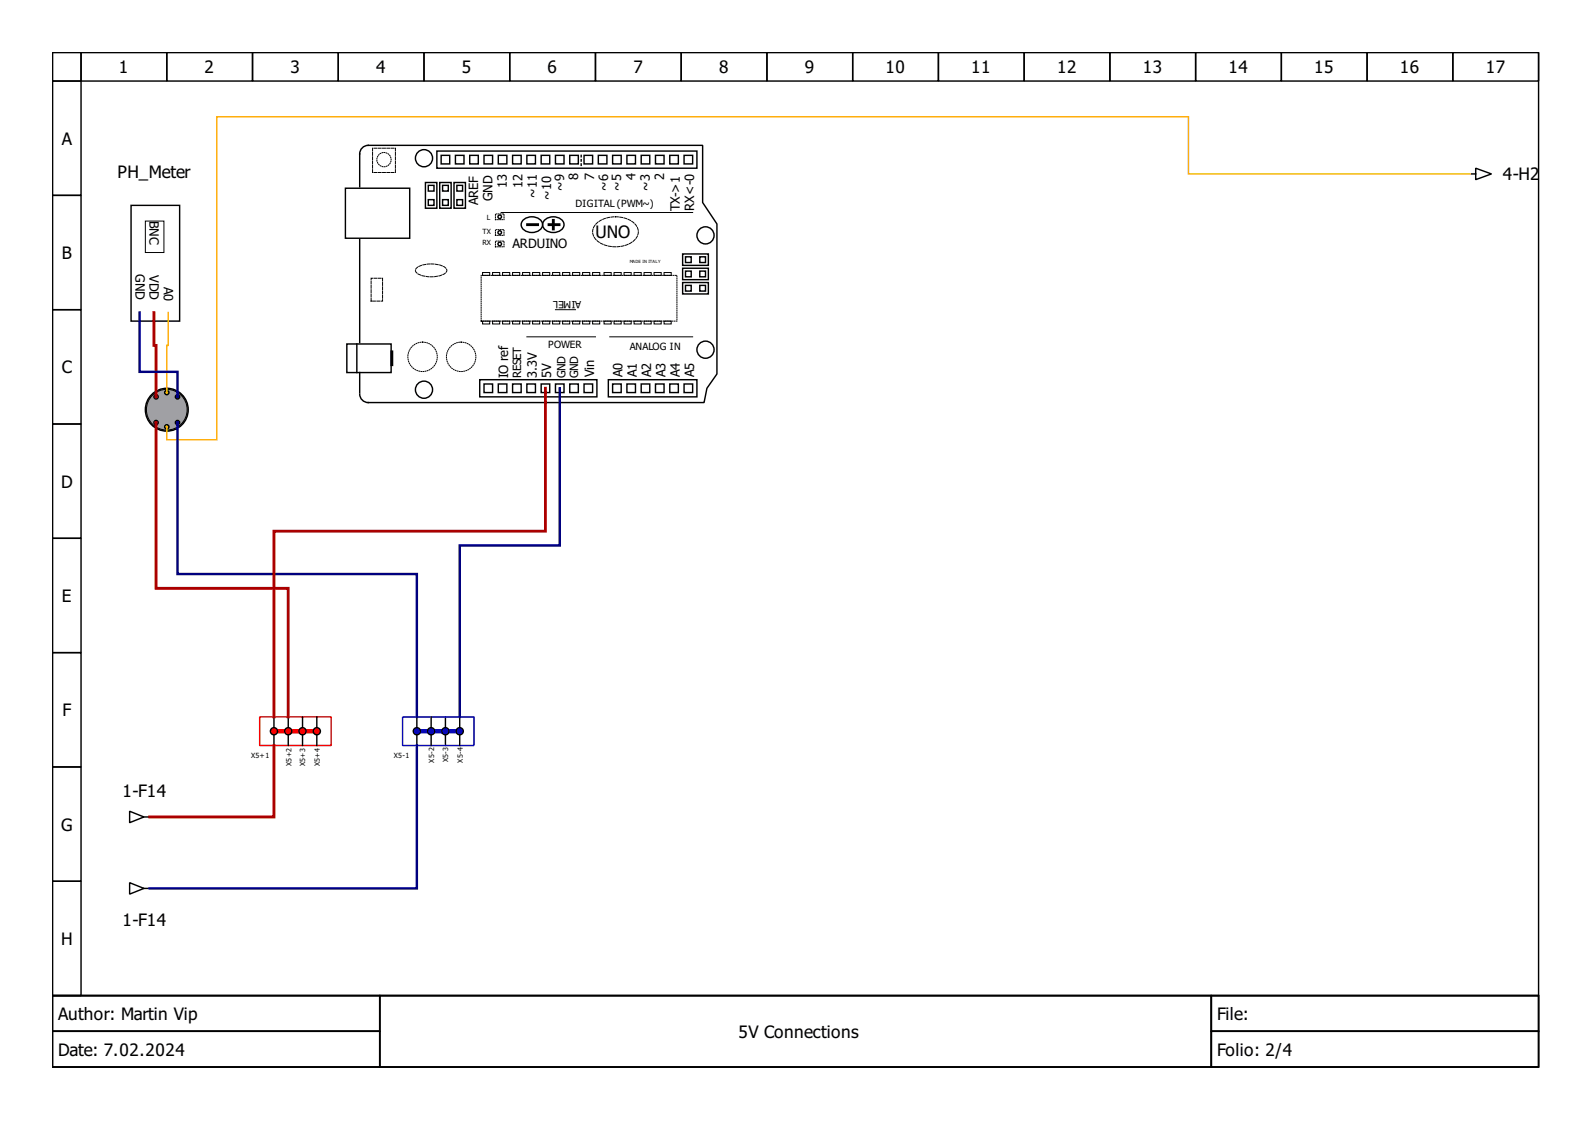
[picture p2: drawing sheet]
<svg xmlns="http://www.w3.org/2000/svg" width="297mm" height="210mm" viewBox="0 0 297 210" stroke-linecap="round" stroke-linejoin="round" font-family="sans-serif">
<g fill="none" stroke="#000" stroke-width=".27">
<path d="M9.8 9.8h277.3v176h-277.3zM9.8 9.8h5.3v5.3h-5.3zM9.8 15.1h5.3v21.4h-5.3zM15.1 9.8h16v5.3h-16zM31.1 9.8h16v5.3h-16zM47.1 9.8h16v5.3h-16zM63.1 9.8h16v5.3h-16zM79.1 9.8h16v5.3h-16zM95.1 9.8h16v5.3h-16zM111.1 9.8h16v5.3h-16zM127.1 9.8h16v5.3h-16zM143.1 9.8h16v5.3h-16z"/>
<path d="M159.1 9.8h16v5.3h-16zM175.1 9.8h16v5.3h-16zM191.1 9.8h16v5.3h-16zM207.1 9.8h16v5.3h-16zM223.1 9.8h16v5.3h-16zM239.1 9.8h16v5.3h-16zM255.1 9.8h16v5.3h-16zM271.1 9.8h16v5.3h-16zM9.8 36.5h5.3v21.3h-5.3zM24.5 38.3h9v21.6h-9zM64.4 35.1h12v9.3h-12zM67.1 34.9v-6.2a1.6 1.6 0 0 1 1.6-1.6h62.4v10.7l2.7 4v28l-1.9 2.6-.5 2.7h-62.7a1.6 1.6 0 0 1-1.6-1.6"/>
<path d="M79.4 34.1h2.1v4.8h-2.1zM79.9 34.6h1.1v1.1h-1.1zM79.9 37.3h1.1v1h-1.1zM81.5 28.2h48.5v3.2h-48.5zM82 34.1h2.2v4.8h-2.2zM82.3 29h1.6v1.6h-1.6zM82.6 34.6h1v1.1h-1zM82.6 37.3h1v1h-1zM84.7 34.1h2.1v4.8h-2.1zM85 29h1.6v1.6h-1.6zM85.2 34.6h1.1v1.1h-1.1zM85.2 37.3h1.1v1h-1.1z"/>
<path d="M87.6 29h1.6v1.6h-1.6zM90.3 29h1.6v1.6h-1.6zM93 29h1.6v1.6h-1.6zM95.6 29h1.6v1.6h-1.6zM98.3 29h1.6v1.6h-1.6zM101 29h1.6v1.6h-1.6zM103.6 29h1.6v1.6h-1.6zM106.3 29h1.6v1.6h-1.6zM109 29h1.6v1.6h-1.6zM111.6 29h1.6v1.6h-1.6zM114.3 29h1.6v1.6h-1.6zM117 29h1.6v1.6h-1.6z"/>
<path d="M119.6 29h1.6v1.6h-1.6zM122.3 29h1.6v1.6h-1.6zM125 29h1.6v1.6h-1.6zM127.6 29h1.6v1.6h-1.6zM274.5 32.5h.8M275.3 31.4l3 1.1-3 1zM9.8 57.8h5.3v21.3h-5.3zM67.1 44.7v19.2M97.5 41.2a2.33 2.33 0 0 1 3.7 .3 1.48 1.48 0 0 1-1.4 1.8 2 2 0 0 1-2.6-1.4zM98.3 41.8h2.1v.3h-2.1zM101.5 41.2a2.33 2.33 0 0 1 3.7 .3 1.48 1.48 0 0 1-1.4 1.8 2 2 0 0 1-2.6-1.4zM102.3 41.8h2.1v.3h-2.1z"/>
<path d="M103.1 41h.3v1.9h-.3zM127.4 47.4h4.8v2.1h-4.8zM127.4 50h4.8v2.2h-4.8zM127.4 52.7h4.8v2.1h-4.8zM127.9 47.9h1.1v1.1h-1.1zM127.9 50.6h1.1v1h-1.1zM127.9 53.2h1.1v1.1h-1.1zM130.6 50.6h1v1h-1zM130.6 53.2h1v1.1h-1zM130.6 47.9h1v1.1h-1zM9.8 79.1h5.3v21.3h-5.3zM64.7 64.2h8.3v5.3h-8.3z"/>
<path d="M66.6 64.2v5.3M67.1 69.5v3.7M73 65.5h.2v2.7h-.2zM89.5 70.8h21.9v3.2h-21.9zM90.3 71.6h1.6v1.6h-1.6zM93 71.6h1.6v1.6h-1.6zM95.6 71.6h1.6v1.6h-1.6zM98.3 71.6h1.6v1.6h-1.6zM101 71.6h1.6v1.6h-1.6zM103.6 71.6h1.6v1.6h-1.6zM106.3 71.6h1.6v1.6h-1.6zM109 71.6h1.6v1.6h-1.6z"/>
<path d="M113.5 70.8h16.5v3.2h-16.5zM114.3 71.6h1.6v1.6h-1.6zM117 71.6h1.6v1.6h-1.6zM119.6 71.6h1.6v1.6h-1.6zM122.3 71.6h1.6v1.6h-1.6zM125 71.6h1.6v1.6h-1.6zM127.6 71.6h1.6v1.6h-1.6zM9.8 100.4h5.3v21.4h-5.3zM9.8 121.8h5.3v21.3h-5.3zM51.1 133.8v1.8M51.1 137.2v1.9M53.8 133.8v1.8"/>
<path d="M53.8 137.2v1.9M56.4 133.8v1.8M56.4 137.2v1.9M59.1 133.8v1.8M59.1 137.2v1.9M77.8 133.8v1.8M77.8 137.2v1.9M80.4 133.8v1.8M80.4 137.2v1.9M83.1 133.8v1.8M83.1 137.2v1.9M85.8 133.8v1.8"/>
<path d="M85.8 137.2v1.9M9.8 143.1h5.3v21.3h-5.3zM24.2 151.4l2.7 1-2.7 1.1zM26.9 152.4h.8M9.8 164.4h5.3v21.4h-5.3zM24.2 164.7l2.7 1.1-2.7 1zM26.9 165.8h.8M9.8 185.8h277.3v13.3h-277.3zM9.8 185.8h61v6.6h-61zM9.8 192.4h61v6.7h-61zM70.8 185.8h155.2v13.3h-155.2zM226 185.8h61.1v6.6h-61.1z"/>
<path d="M226 192.4h61.1v6.7h-61.1z"/>
<circle cx="79.1" cy="29.5" r="1.6"/>
<circle cx="93.2" cy="40.5" r=".33"/>
<circle cx="93.2" cy="43.4" r=".33"/>
<circle cx="93.2" cy="45.5" r=".33"/>
<circle cx="131.6" cy="43.9" r="1.6"/>
<circle cx="79.1" cy="72.7" r="1.6"/>
<circle cx="131.6" cy="65.2" r="1.6"/>
<circle cx="51.1" cy="136.4" r=".67"/>
<circle cx="53.8" cy="136.4" r=".67"/>
<circle cx="56.4" cy="136.4" r=".67"/>
<circle cx="59.1" cy="136.4" r=".67"/>
<circle cx="77.8" cy="136.4" r=".67"/>
<circle cx="80.4" cy="136.4" r=".67"/>
<circle cx="83.1" cy="136.4" r=".67"/>
<circle cx="85.8" cy="136.4" r=".67"/>
</g>
<g fill="#00f" stroke="#00f" stroke-width=".27">
<path d="M77.8 136.2h5.3v.5h-5.3z" fill-rule="evenodd"/>
<path d="M80.4 136.2h5.4v.5h-5.4z" fill-rule="evenodd"/>
<circle cx="83.1" cy="136.4" r=".53"/>
<circle cx="77.8" cy="136.4" r=".53"/>
<circle cx="85.8" cy="136.4" r=".53"/>
<circle cx="80.4" cy="136.4" r=".53"/>
</g>
<g fill="#f00" stroke="#f00" stroke-width=".27">
<path d="M53.8 136.2h5.3v.5h-5.3z" fill-rule="evenodd"/>
<path d="M51.1 136.2h5.3v.5h-5.3z" fill-rule="evenodd"/>
<circle cx="59.1" cy="136.4" r=".53"/>
<circle cx="53.8" cy="136.4" r=".53"/>
<circle cx="56.4" cy="136.4" r=".53"/>
<circle cx="51.1" cy="136.4" r=".53"/>
</g>
<path d="M48.4 133.8h13.4v5.3h-13.4z" fill="none" stroke="#f00" stroke-width=".27"/>
<path d="M75.1 133.8h13.3v5.3h-13.3z" fill="none" stroke="#00f" stroke-width=".27"/>
<g fill="none" stroke="#000" stroke-width=".19">
<path d="M93.5 39.7h35.7M27.1 41.3h3.5v5.8h-3.5zM90 59.9h1.4v.5h-1.4zM90 50.8h1.4v.6h-1.4zM91.9 59.9h1.3v.5h-1.3zM91.9 50.8h1.3v.6h-1.3zM93.8 59.9h1.3v.5h-1.3zM93.8 50.8h1.3v.6h-1.3zM95.6 50.8h1.4v.6h-1.4zM95.6 59.9h1.4v.5h-1.4zM97.5 50.8h1.3v.6h-1.3zM97.5 59.9h1.3v.5h-1.3z"/>
<path d="M99.4 59.9h1.3v.5h-1.3zM99.4 50.8h1.3v.6h-1.3zM101.2 59.9h1.4v.5h-1.4zM101.2 50.8h1.4v.6h-1.4zM103.1 50.8h1.3v.6h-1.3zM103.1 59.9h1.3v.5h-1.3zM103.6 57.8h3.8M105 59.9h1.3v.5h-1.3zM105 50.8h1.3v.6h-1.3zM106.8 50.8h1.4v.6h-1.4zM106.8 59.9h1.4v.5h-1.4zM108.7 59.9h1.3v.5h-1.3z"/>
<path d="M108.7 50.8h1.3v.6h-1.3zM110.6 59.9h1.3v.5h-1.3zM110.6 50.8h1.3v.6h-1.3zM112.7 59.9h1.3v.5h-1.3zM112.7 50.8h1.3v.6h-1.3zM114.6 59.9h1.3v.5h-1.3zM114.6 50.8h1.3v.6h-1.3zM116.4 59.9h1.4v.5h-1.4zM116.4 50.8h1.4v.6h-1.4zM118.3 50.8h1.3v.6h-1.3zM118.3 59.9h1.3v.5h-1.3zM120.2 59.9h1.3v.5h-1.3z"/>
<path d="M120.2 50.8h1.3v.6h-1.3zM122 59.9h1.4v.5h-1.4zM122 50.8h1.4v.6h-1.4zM123.9 59.9h1.3v.5h-1.3zM123.9 50.8h1.3v.6h-1.3zM98.3 62.8h12.8M113.8 62.8h15.4"/>
</g>
<g fill="none" stroke="#000" stroke-width=".19" stroke-dasharray=".1 .3">
<path d="M92.4 39.9h1.6v1.1h-1.6zM89.8 51.4h36.5v8.5h-36.5zM92.4 42.9h1.6v1h-1.6zM92.4 45h1.6v1h-1.6z"/>
<circle cx="71.6" cy="29.8" r="1.33"/>
<circle cx="78.8" cy="66.6" r="2.75"/>
<circle cx="86" cy="66.6" r="2.75"/>
</g>
<path d="M108.4 30.9v-2.2" fill="none" stroke="#000" stroke-width=".27" stroke-dasharray=".3 .5"/>
<path d="M69.5 27.7h4.3v4.5h-4.3zM69.2 51.9h2.2v4.3h-2.2zM77.6 50.1a5 5 0 0 1 5.7 0l.1 .3a1.58 1.58 0 0 1-1.5 1.1 5.1 5.1 0 0 1-4.3-.7l-.1-.4zM111.3 41.7a5.7 5.7 0 0 1 7.1 0 2.13 2.13 0 0 1-.5 3.5 5.5 5.5 0 0 1-7-.9 2 2 0 0 1 .4-2.6z" fill="none" stroke="#000" stroke-width=".19" stroke-dasharray=".5 .3"/>
<circle cx="31.1" cy="76.4" r="4" fill="#a0a0a4" stroke="#000" stroke-width=".27"/>
<circle cx="31.1" cy="76.4" r="3.8" fill="none" stroke="#000" stroke-width=".19"/>
<circle cx="29.1" cy="74" r=".4" fill="#f00" stroke="#000" stroke-width=".27"/>
<circle cx="31.1" cy="73.2" r=".4" fill="#ff0" stroke="#000" stroke-width=".27"/>
<circle cx="33.1" cy="74" r=".4" fill="#00f" stroke="#000" stroke-width=".27"/>
<circle cx="29.1" cy="78.8" r=".4" fill="#f00" stroke="#000" stroke-width=".27"/>
<circle cx="31.1" cy="79.6" r=".4" fill="#ff0" stroke="#000" stroke-width=".27"/>
<circle cx="33.1" cy="78.8" r=".4" fill="#00f" stroke="#000" stroke-width=".27"/>
<path d="M26.1 58.3v11.1h7v4.6M33.1 78.8v28.3h44.7v26.7M104.4 72.4v29.4h-18.6v32M77.8 139.1v26.7h-49.9" fill="none" stroke="#00007f" stroke-width=".45"/>
<path d="M274.3 32.5h-52.6v-10.7h-181.2v60.2h-9.4v-2.4M31.4 58.3v6.1h-.3v8.8" fill="none" stroke="#fa0" stroke-width=".27"/>
<path d="M28.7 58.3v6.1h.4v9.6M29.1 78.8v31h24.7v24M101.8 72.4v26.7h-50.7v34.7M51.1 139.1v13.3h-23.2" fill="none" stroke="#a00" stroke-width=".53"/>
<g font-size="3.2">
<text x="22.2" y="13.7">1</text>
<text x="38.2" y="13.7">2</text>
<text x="54.2" y="13.7">3</text>
<text x="70.2" y="13.7">4</text>
<text x="86.2" y="13.7">5</text>
<text x="102.2" y="13.7">6</text>
<text x="118.2" y="13.7">7</text>
<text x="134.2" y="13.7">8</text>
<text x="150.2" y="13.7">9</text>
<text x="165.2" y="13.7">10</text>
<text x="181.2" y="13.7">11</text>
<text x="197.2" y="13.7">12</text>
<text x="213.2" y="13.7">13</text>
<text x="229.2" y="13.7">14</text>
<text x="245.2" y="13.7">15</text>
<text x="261.2" y="13.7">16</text>
<text x="277.2" y="13.7">17</text>
<text x="11.5" y="27">A</text>
<text x="21.9" y="33.3">PH_Meter</text>
<text x="280.4" y="33.7">4-H2</text>
<text x="111.1" y="44.4">UNO</text>
<text x="11.5" y="48.3">B</text>
<text x="11.5" y="69.6">C</text>
<text x="11.4" y="91">D</text>
<text x="11.5" y="112.3">E</text>
<text x="11.7" y="133.6">F</text>
<text x="22.9" y="148.7">1-F14</text>
<text x="11.4" y="155">G</text>
<text x="22.9" y="172.7">1-F14</text>
<text x="11.4" y="176.3">H</text>
<text x="10.9" y="190.3">Author: Martin Vip</text>
<text x="227.1" y="190.3">File:</text>
<text x="10.9" y="197">Date: 7.02.2024</text>
<text x="137.8" y="193.6">5V Connections</text>
<text x="227.1" y="197">Folio: 2/4</text>
</g>
<g font-size="2.4">
<text x="94.6" y="35.1" transform="rotate(-90 94.6 35.1)">13</text>
<text x="97.5" y="35.1" transform="rotate(-90 97.5 35.1)">12</text>
<text x="105.2" y="35.7" transform="rotate(-90 105.2 35.7)">~9</text>
<text x="107.9" y="33.5" transform="rotate(-90 107.9 33.5)">8</text>
<text x="110.8" y="33.5" transform="rotate(-90 110.8 33.5)">7</text>
<text x="113.5" y="35.7" transform="rotate(-90 113.5 35.7)">~6</text>
<text x="115.9" y="35.7" transform="rotate(-90 115.9 35.7)">~5</text>
<text x="118.6" y="33.5" transform="rotate(-90 118.6 33.5)">4</text>
<text x="121.2" y="35.7" transform="rotate(-90 121.2 35.7)">~3</text>
<text x="123.9" y="33.5" transform="rotate(-90 123.9 33.5)">2</text>
<text x="27.9" y="41.3" transform="rotate(90 27.9 41.3)">BNC</text>
<text x="89.2" y="38.3" transform="rotate(-90 89.2 38.3)">AREF</text>
<text x="91.9" y="37.5" transform="rotate(-90 91.9 37.5)">GND</text>
<text x="100.2" y="37" transform="rotate(-90 100.2 37)">~11</text>
<text x="102.8" y="37.3" transform="rotate(-90 102.8 37.3)">~10</text>
<text x="126.8" y="39.4" transform="rotate(-90 126.8 39.4)">TX-&gt;1</text>
<text x="129.5" y="39.4" transform="rotate(-90 129.5 39.4)">RX&lt;-0</text>
<text x="95.6" y="46.3">ARDUINO</text>
<text x="25.3" y="51.1" transform="rotate(90 25.3 51.1)">GND</text>
<text x="27.9" y="51.4" transform="rotate(90 27.9 51.4)">VDD</text>
<text x="30.6" y="53.5" transform="rotate(90 30.6 53.5)">A0</text>
<text x="94.8" y="70.6" transform="rotate(-90 94.8 70.6)">IO ref</text>
<text x="100.2" y="70.6" transform="rotate(-90 100.2 70.6)">3.3V</text>
<text x="102.8" y="70.6" transform="rotate(-90 102.8 70.6)">5V</text>
<text x="110.8" y="70.3" transform="rotate(-90 110.8 70.3)">Vin</text>
<text x="116.2" y="70.3" transform="rotate(-90 116.2 70.3)">A0</text>
<text x="118.8" y="70.3" transform="rotate(-90 118.8 70.3)">A1</text>
<text x="121.5" y="70.3" transform="rotate(-90 121.5 70.3)">A2</text>
<text x="124.2" y="70.3" transform="rotate(-90 124.2 70.3)">A3</text>
<text x="126.8" y="70.3" transform="rotate(-90 126.8 70.3)">A4</text>
<text x="129.5" y="70.3" transform="rotate(-90 129.5 70.3)">A5</text>
</g>
<g font-size="2.1">
<text x="97.2" y="70.6" transform="rotate(-90 97.2 70.6)">RESET</text>
<text x="105.5" y="70.6" transform="rotate(-90 105.5 70.6)">GND</text>
<text x="107.9" y="70.6" transform="rotate(-90 107.9 70.6)">GND</text>
</g>
<g font-size="1.9">
<text x="107.4" y="38.6">DIGITAL (PWM~)</text>
<text x="108.4" y="56.2" transform="rotate(-180 108.4 56.2)">AIMEL</text>
<text x="102.3" y="65">POWER</text>
<text x="117.5" y="65.2">ANALOG IN</text>
</g>
<g font-size="1.3">
<text x="90.8" y="41">L</text>
<text x="90" y="45.8">RX</text>
<text x="90" y="43.6">TX</text>
<text x="46.8" y="141.5">X5+1</text>
<text x="54.4" y="142.9" transform="rotate(-90 54.4 142.9)">X5+2</text>
<text x="56.9" y="142.9" transform="rotate(-90 56.9 142.9)">X5+3</text>
<text x="59.7" y="143" transform="rotate(-90 59.7 143)">X5+4</text>
<text x="73.5" y="141.5">X5-1</text>
<text x="81" y="142.3" transform="rotate(-90 81 142.3)">X5-2</text>
<text x="83.6" y="142.2" transform="rotate(-90 83.6 142.2)">X5-3</text>
<text x="86.4" y="142.3" transform="rotate(-90 86.4 142.3)">X5-4</text>
</g>
<text font-size=".8" x="117.5" y="49">MADE IN ITALY</text>
</svg>
